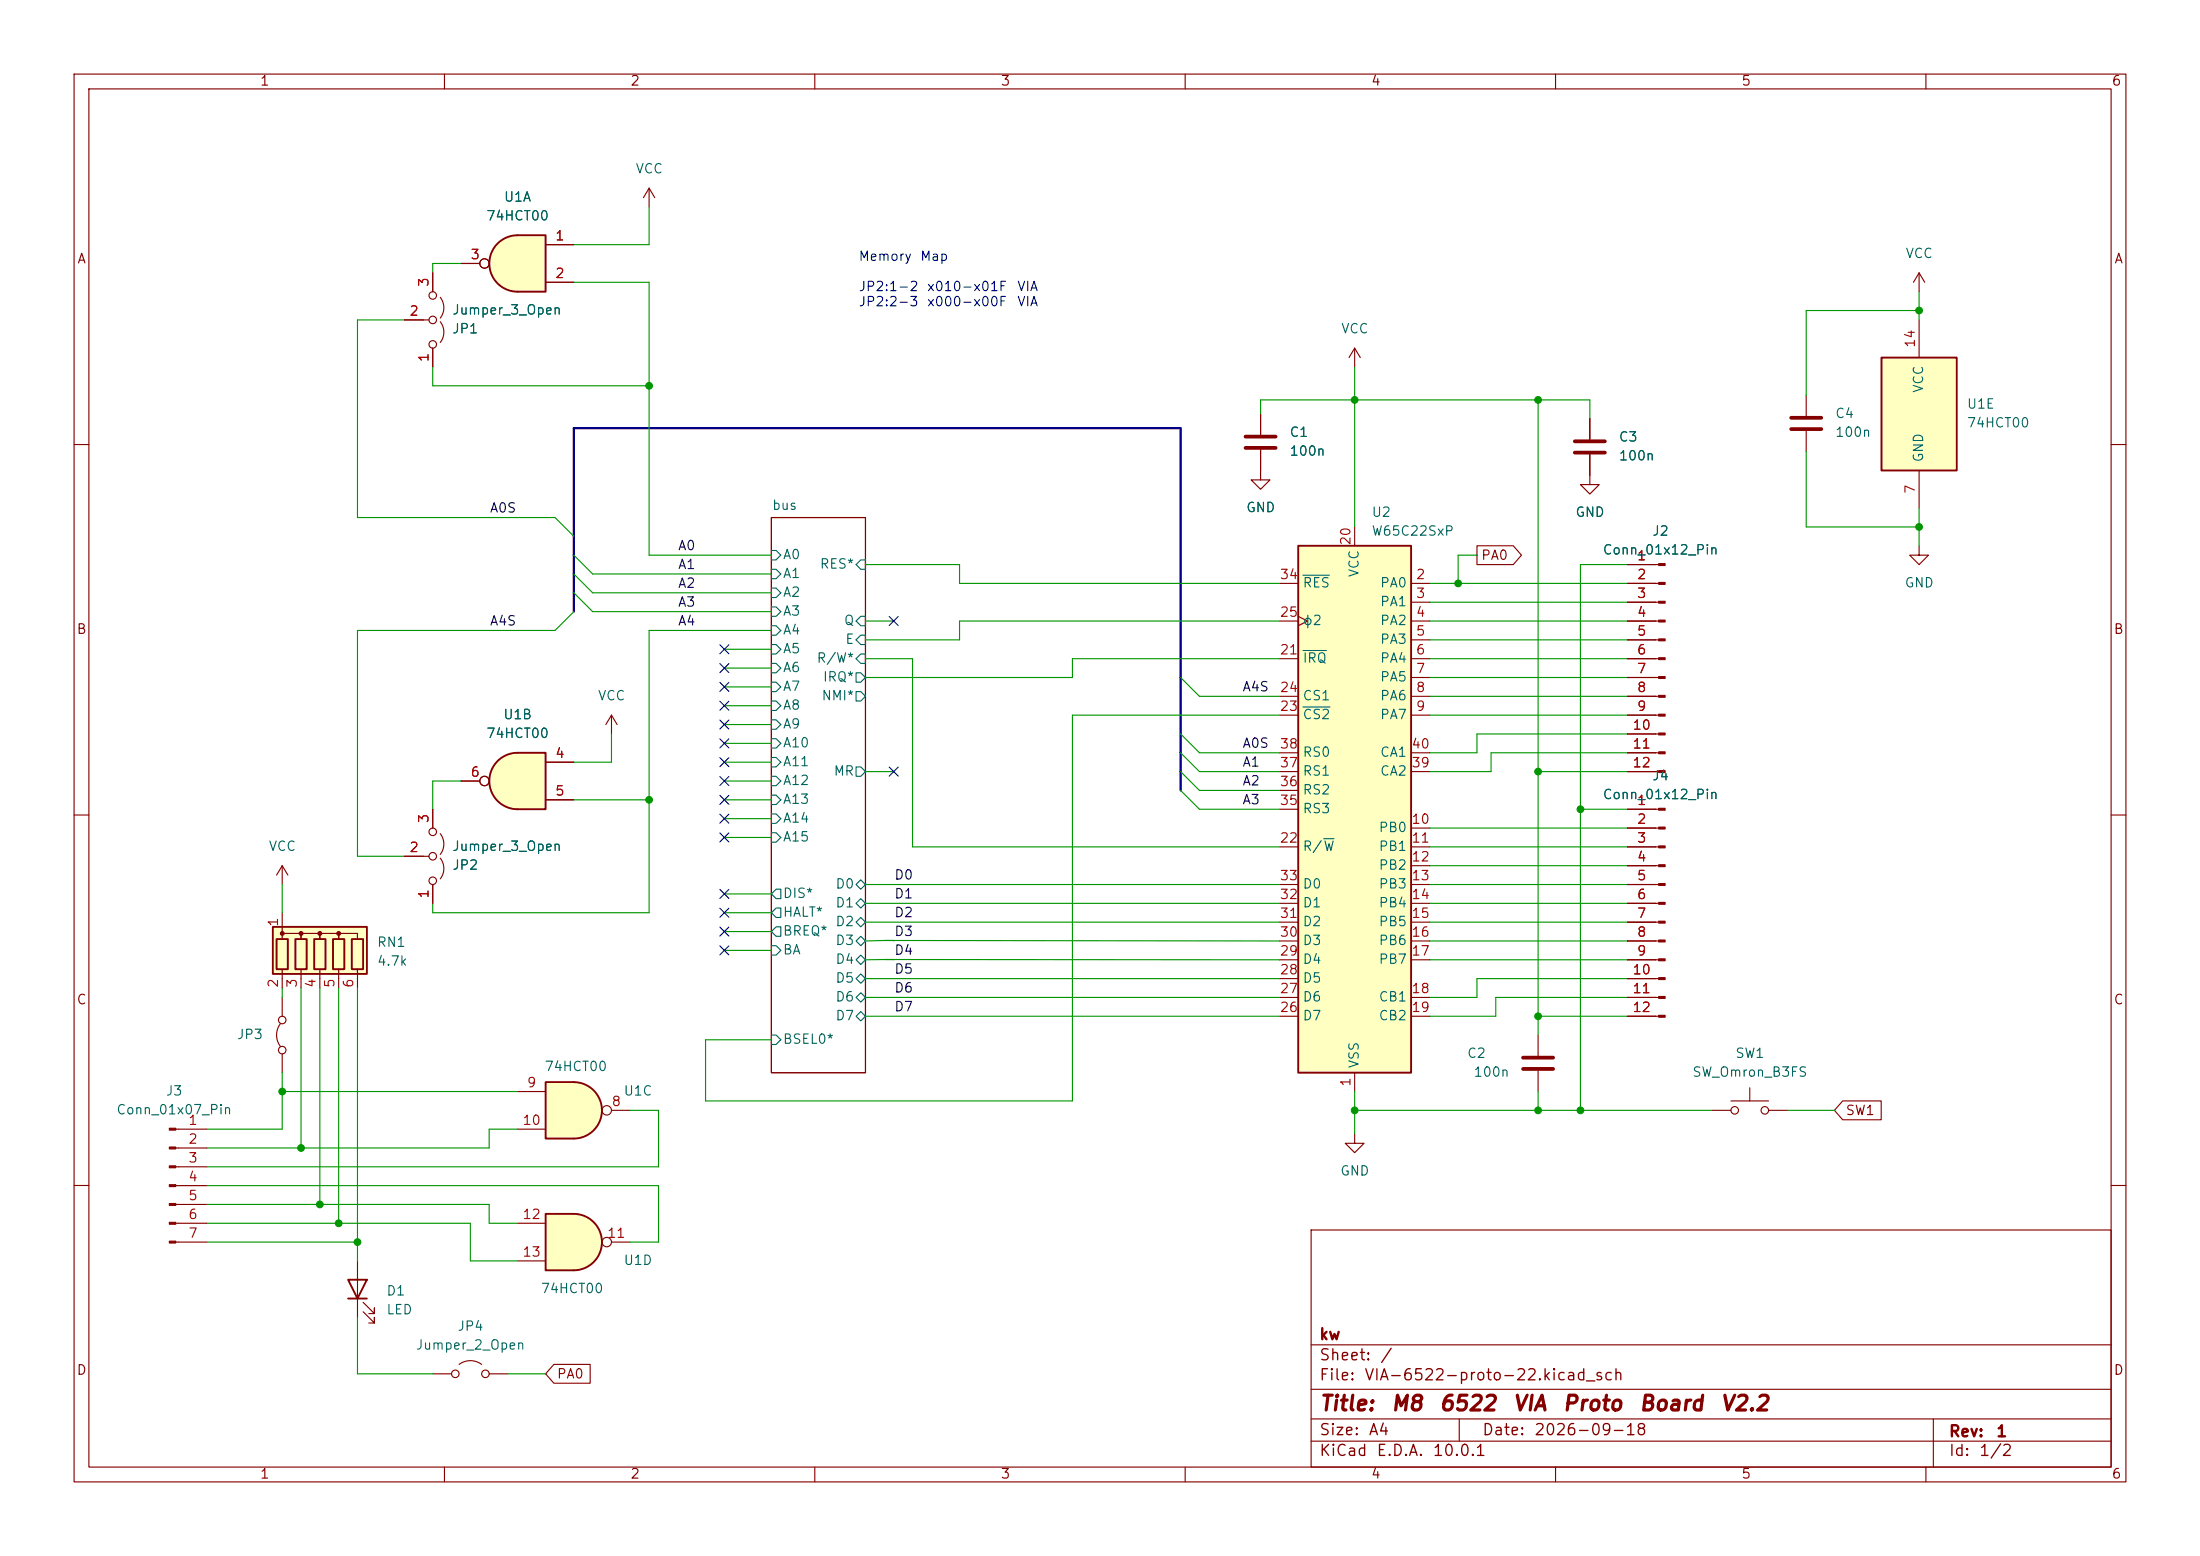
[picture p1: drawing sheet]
<svg xmlns="http://www.w3.org/2000/svg" width="297mm" height="210mm" viewBox="0 0 297 210" stroke-linecap="round" stroke-linejoin="round" font-family="sans-serif">
<g fill="none" stroke="#840000" stroke-width=".15">
<path d="M10 10h277v190h-277zM12 12h273v186h-273zM60 10v2M110 10v2M160 10v2M210 10v2M260 10v2M10 60h2M104.1 69.9h12.7v74.9h-12.7zM285 60h2M10 110h2M54.6 115.6h3.3"/>
<path d="M58.4 109.2v2.6M58.4 119.4v2.5M59.4 112.5a2.26 2.26 0 0 1 0 2.8M59.4 115.8a2.26 2.26 0 0 1 0 2.8M285 110h2M37.8 138.2a2.54 2.54 0 0 0 0 3M38.1 134.6v2.6M38.1 142.2v2.6M231.1 149.9h2.6M233.7 148.6h5.1M236.2 146.8v1.8M238.8 149.9h2.5"/>
<path d="M10 160h2M48.3 170.2v7.6M49 177l1.5 1.6v-.8v.8h-.7M49 175.8l1.5 1.5v-.8v.8h-.7M177 166h108v32h-108zM285 160h2M60 198v2M110 198v2M160 198v2M177 194.5h108M177 191.5h108M177 187.5h108"/>
<path d="M177 181.5h108M197 191.5v3M210 198v2M260 198v2M261 191.5v6.5"/>
<circle cx="58.4" cy="115.6" r=".51"/>
<circle cx="58.4" cy="118.9" r=".51"/>
<circle cx="58.4" cy="112.3" r=".51"/>
<circle cx="38.1" cy="137.7" r=".51"/>
<circle cx="38.1" cy="141.7" r=".51"/>
<circle cx="234.2" cy="149.9" r=".51"/>
<circle cx="238.3" cy="149.9" r=".51"/>
</g>
<g fill="none" stroke="#006464" stroke-width=".15">
<path d="M104.1 74.3h.7l.6 .6-.6 .7h-.7zM104.1 76.8h.7l.6 .7-.6 .6h-.7zM104.1 79.4h.7l.6 .6-.6 .6h-.7zM116.2 75.6h.6v1.2h-.6l-.6-.6zM104.1 87h.7l.6 .6-.6 .7h-.7zM104.1 89.5h.7l.6 .7-.6 .6h-.7zM104.1 92.1h.7l.6 .6-.6 .6h-.7zM104.1 94.6h.7l.6 .7-.6 .6h-.7zM104.1 97.2h.7l.6 .6-.6 .6h-.7zM104.1 84.5h.7l.6 .6-.6 .6h-.7zM104.1 81.9h.7l.6 .7-.6 .6h-.7zM104.1 99.7h.7l.6 .6-.6 .7h-.7z"/>
<path d="M115.6 93.3h.6l.6 .7-.6 .6h-.6zM115.6 90.8h.6l.6 .6-.6 .7h-.6zM116.2 88.3h.6v1.2h-.6l-.6-.6zM116.2 85.7h.6v1.3h-.6l-.6-.6zM116.2 83.2h.6v1.3h-.6l-.6-.7zM104.1 112.4h.7l.6 .6-.6 .7h-.7zM104.1 107.3h.7l.6 .7-.6 .6h-.7zM104.1 104.8h.7l.6 .6-.6 .6h-.7zM104.1 109.9h.7l.6 .6-.6 .6h-.7zM104.1 102.2h.7l.6 .7-.6 .6h-.7zM115.6 103.5h.6l.6 .6-.6 .7h-.6zM116.2 118.7l.6 .7-.6 .6-.6-.6z"/>
<path d="M104.1 127.6h.7l.6 .7-.6 .6h-.7zM104.1 139.7h.7l.6 .6-.6 .7h-.7zM104.8 122.6h.6v1.2h-.6l-.7-.6zM104.8 120h.6v1.3h-.6l-.7-.6zM104.8 125.1h.6v1.3h-.6l-.7-.7zM115.6 137.2l.6-.7 .6 .7-.6 .6zM115.6 121.9l.6-.6 .6 .6-.6 .7zM115.6 124.5l.6-.7 .6 .7-.6 .6zM115.6 134.6l.6-.6 .6 .6-.6 .7zM115.6 129.5l.6-.6 .6 .6-.6 .7zM115.6 127l.6-.6 .6 .6-.6 .6zM116.2 131.4l.6 .7-.6 .6-.6-.6z"/>
</g>
<path d="M47 172.7h2.5l-1.2 2.6zM47 175.3h2.5" fill="none" stroke="#840000" stroke-width=".25"/>
<path d="M77.5 163.8a3.8 3.8 0 0 1 3.8 3.8 3.8 3.8 0 0 1-3.8 3.9z" fill="#ffffc2" stroke="#ffffc2" stroke-width=".14"/>
<path d="M73.7 163.8h3.8v7.7h-3.8z" fill="#ffffc2"/>
<path d="M73.7 163.8h3.8a3.8 3.8 0 0 1 3.8 3.8 3.8 3.8 0 0 1-3.8 3.9h-3.8z" fill="none" stroke="#840000" stroke-width=".25"/>
<g fill="none" stroke="#840000" stroke-width=".15">
<path d="M259.1 73.7v1.2h1.2l-1.2 1.3-1.3-1.3h1.3M82.5 96.5l-.7 1.3M82.5 96.5l.8 1.3M82.5 96.5v2.6M207.6 139.7v2.8M207.6 144.5v2.8M69.8 165.1h3.9M69.8 170.2h3.9M82.5 167.6h2.6"/>
<circle cx="81.9" cy="167.6" r=".63"/>
</g>
<path d="M205.6 142.7h4.1M205.6 144.3h4.1" fill="none" stroke="#840000" stroke-width=".51"/>
<path d="M77.5 146.1a3.8 3.8 0 0 1 3.8 3.8 3.8 3.8 0 0 1-3.8 3.8z" fill="#ffffc2" stroke="#ffffc2" stroke-width=".14"/>
<path d="M73.7 146.1h3.8v7.6h-3.8z" fill="#ffffc2"/>
<path d="M73.7 146.1h3.8a3.8 3.8 0 0 1 3.8 3.8 3.8 3.8 0 0 1-3.8 3.8h-3.8z" fill="none" stroke="#840000" stroke-width=".25"/>
<g fill="none" stroke="#840000" stroke-width=".15">
<path d="M259.1 36.8l-.8 1.3M259.1 36.8l.7 1.3M259.1 36.8v2.6M69.8 147.3h3.9M69.8 152.4h3.9M82.5 149.9h2.6"/>
<circle cx="81.9" cy="149.9" r=".63"/>
</g>
<path d="M175.3 73.7h15.2v71.1h-15.2z" fill="#ffffc2"/>
<path d="M175.3 73.7h15.2v71.1h-15.2z" fill="none" stroke="#840000" stroke-width=".25"/>
<g fill="none" stroke="#840000" stroke-width=".15">
<path d="M182.9 47v2.5M182.9 47l-.8 1.3M182.9 47l.7 1.3M243.8 53.3v2.8M243.8 58.2v2.8M172.7 78.7h2.6M182.9 71.1v2.6M190.5 78.7h2.5M172.7 83.8h2.6M172.7 88.9h2.6M172.7 94h2.6M172.7 96.5h2.6"/>
<path d="M175.3 83.2l1.2 .6-1.2 .7M190.5 81.3h2.5M190.5 83.8h2.5M190.5 86.4h2.5M190.5 88.9h2.5M190.5 91.4h2.5M190.5 94h2.5M190.5 96.5h2.5M38.1 116.8l-.8 1.3M38.1 116.8l.8 1.3M38.1 116.8v2.6M172.7 114.3h2.6"/>
<path d="M172.7 119.4h2.6M172.7 109.2h2.6M172.7 106.7h2.6M172.7 104.1h2.6M172.7 101.6h2.6M190.5 111.8h2.5M190.5 114.3h2.5M190.5 116.8h2.5M190.5 119.4h2.5M190.5 104.1h2.5M190.5 101.6h2.5M219.7 111.8h4.2"/>
<path d="M219.7 114.3h4.2M219.7 116.8h4.2M219.7 119.4h4.2M219.7 109.2h4.2M172.7 121.9h2.6M172.7 124.5h2.6M172.7 127h2.6M172.7 129.5h2.6M172.7 134.6h2.6M172.7 137.2h2.6M172.7 132.1h2.6M190.5 121.9h2.5"/>
<path d="M190.5 124.5h2.5M190.5 127h2.5M190.5 129.5h2.5M190.5 134.6h2.5M190.5 137.2h2.5M219.7 121.9h4.2M219.7 124.5h4.2M219.7 127h4.2M219.7 129.5h4.2M219.7 134.6h4.2M219.7 137.2h4.2M219.7 132.1h4.2"/>
<path d="M182.9 144.8v2.5"/>
</g>
<path d="M175.9 77.6h3.6M175.9 87.8h3.1M175.9 95.4h3.6M178.7 113.2h1.4" fill="none" stroke="#006464" stroke-width=".15"/>
<g fill="#840000" stroke="#840000" stroke-width=".15">
<path d="M223.9 109.1h.9v.2h-.9z"/>
<path d="M223.9 111.6h.9v.3h-.9z"/>
<path d="M223.9 114.2h.9v.2h-.9z"/>
<path d="M223.9 116.7h.9v.3h-.9z"/>
<path d="M223.9 119.3h.9v.2h-.9z"/>
<path d="M223.9 121.8h.9v.2h-.9z"/>
<path d="M223.9 124.3h.9v.3h-.9z"/>
<path d="M223.9 126.9h.9v.2h-.9z"/>
<path d="M223.9 129.4h.9v.3h-.9z"/>
<path d="M223.9 132h.9v.2h-.9z"/>
<path d="M223.9 134.5h.9v.2h-.9z"/>
<path d="M223.9 137h.9v.3h-.9z"/>
</g>
<path d="M241.8 56.4h4.1M241.8 57.9h4.1" fill="none" stroke="#840000" stroke-width=".51"/>
<path d="M254 48.3h10.2v15.2h-10.2z" fill="#ffffc2"/>
<path d="M254 48.3h10.2v15.2h-10.2z" fill="none" stroke="#840000" stroke-width=".25"/>
<path d="M259.1 43.2v5.1M259.1 63.5v5.1" fill="none" stroke="#840000" stroke-width=".15"/>
<path d="M36.8 125.1h12.7v6.3h-12.7z" fill="#ffffc2"/>
<path d="M36.8 125.1h12.7v6.3h-12.7zM37.3 126.7h1.6v4.1h-1.6zM39.9 126.7h1.5v4.1h-1.5zM42.4 126.7h1.5v4.1h-1.5zM45 126.7h1.5v4.1h-1.5zM47.5 126.7h1.5v4.1h-1.5z" fill="none" stroke="#840000" stroke-width=".25"/>
<g fill="#840000" stroke="#840000" stroke-width=".15">
<path d="M223.9 76.1h.9v.2h-.9z"/>
<path d="M223.9 78.6h.9v.3h-.9z"/>
<path d="M223.9 81.2h.9v.2h-.9z"/>
<path d="M223.9 83.7h.9v.2h-.9z"/>
<path d="M223.9 86.2h.9v.3h-.9z"/>
<path d="M223.9 88.8h.9v.2h-.9z"/>
<path d="M223.9 91.3h.9v.3h-.9z"/>
<path d="M223.9 93.9h.9v.2h-.9z"/>
<path d="M223.9 96.4h.9v.2h-.9z"/>
<path d="M223.9 98.9h.9v.3h-.9z"/>
<path d="M223.9 101.5h.9v.2h-.9z"/>
<path d="M223.9 104h.9v.3h-.9z"/>
<circle cx="38.1" cy="126" r=".25"/>
<circle cx="40.6" cy="126" r=".25"/>
<circle cx="43.2" cy="126" r=".25"/>
<circle cx="45.7" cy="126" r=".25"/>
</g>
<g fill="none" stroke="#840000" stroke-width=".15">
<path d="M170.2 55.9v2.8M214.6 56.5v2.8M170.2 60.7v4.1h1.2l-1.2 1.2-1.3-1.2h1.3M214.6 61.3v4.1h1.3l-1.3 1.3-1.2-1.3h1.2M219.7 76.2h4.2M219.7 78.7h4.2M219.7 81.3h4.2M219.7 83.8h4.2M219.7 86.4h4.2M219.7 88.9h4.2M219.7 91.4h4.2M219.7 94h4.2"/>
<path d="M219.7 96.5h4.2M219.7 99.1h4.2M219.7 101.6h4.2M219.7 104.1h4.2M38.1 126.7v-.7h2.5v.7v-.7h2.6v.7v-.7h2.5v.7v-.7h2.6v.7M38.1 123.2v2.5M38.1 130.8v2.6M40.6 130.8v2.6M43.2 130.8v2.6M45.7 130.8v2.6M48.3 130.8v2.6M182.9 153v1.3h1.2l-1.2 1.3-1.3-1.3h1.3"/>
</g>
<path d="M168.1 58.9h4.1M212.6 59.6h4.1M168.1 60.5h4.1M212.6 61.1h4.1" fill="none" stroke="#840000" stroke-width=".51"/>
<path d="M67.2 102.7a3.8 3.8 0 0 1 2.6-1.1v7.6a3.8 3.8 0 0 1-3.5-2.3 3.8 3.8 0 0 1 .9-4.2z" fill="#ffffc2" stroke="#ffffc2" stroke-width=".14"/>
<path d="M69.8 101.6h3.9v7.6h-3.9z" fill="#ffffc2"/>
<path d="M67.2 102.7a3.8 3.8 0 0 1 2.6-1.1h3.9v7.6h-3.9a3.8 3.8 0 0 1-3.5-2.3 3.8 3.8 0 0 1 .9-4.2z" fill="none" stroke="#840000" stroke-width=".25"/>
<g fill="none" stroke="#840000" stroke-width=".15">
<path d="M58.4 36.8v2.6M87.6 25.4l-.7 1.3M87.6 25.4l.8 1.3M87.6 25.4v2.5M54.6 43.2h3.3M58.4 47v2.5M59.4 40.1a2.26 2.26 0 0 1 0 2.8M59.4 43.4a2.26 2.26 0 0 1 0 2.8M62.2 105.4h2.6M73.7 102.9h3.8M73.7 108h3.8M58.4 185.4h2.6"/>
<path d="M62 184.2a2.54 2.54 0 0 1 3 0M66 185.4h2.6"/>
<circle cx="58.4" cy="39.9" r=".51"/>
<circle cx="58.4" cy="43.2" r=".51"/>
<circle cx="58.4" cy="46.5" r=".51"/>
<circle cx="65.4" cy="105.4" r=".63"/>
<circle cx="61.5" cy="185.4" r=".51"/>
<circle cx="65.5" cy="185.4" r=".51"/>
</g>
<path d="M67.2 32.9a3.8 3.8 0 0 1 2.6-1.1v7.6a3.8 3.8 0 0 1-3.5-2.4 3.8 3.8 0 0 1 .9-4.1z" fill="#ffffc2" stroke="#ffffc2" stroke-width=".14"/>
<path d="M69.8 31.8h3.9v7.6h-3.9z" fill="#ffffc2"/>
<path d="M67.2 32.9a3.8 3.8 0 0 1 2.6-1.1h3.9v7.6h-3.9a3.8 3.8 0 0 1-3.5-2.4 3.8 3.8 0 0 1 .9-4.1z" fill="none" stroke="#840000" stroke-width=".25"/>
<g fill="none" stroke="#840000" stroke-width=".15">
<path d="M58.4 36.8v2.6M62.2 35.6h2.6M73.7 33h3.8M73.7 38.1h3.8M54.6 43.2h2.5M58.4 47v2.5M170.2 55.9v2.8M214.6 56.5v2.8M170.2 60.7v2.8M199.4 73.7h4.9l1.1 1.2-1.1 1.3h-4.9zM214.6 61.3v2.8M219.7 76.2h3.8"/>
<path d="M219.7 78.7h3.8M219.7 81.3h3.8M219.7 83.8h3.8M219.7 86.4h3.8M219.7 88.9h3.8M219.7 91.4h3.8M219.7 94h3.8M219.7 96.5h3.8M219.7 99.1h3.8M54.6 115.6h2.5M58.4 109.2v2.6M58.4 119.4v2.5"/>
<path d="M62.2 105.4h2.6M73.7 102.9h3.8M73.7 108h3.8M219.7 109.2h3.8M219.7 111.8h3.8M219.7 114.3h3.8M219.7 116.8h3.8M219.7 119.4h3.8M219.7 101.6h3.8M219.7 104.1h3.8M219.7 121.9h3.8M219.7 124.5h3.8"/>
<path d="M219.7 127h3.8M219.7 129.5h3.8M219.7 132.1h3.8M219.7 134.6h3.8M219.7 137.2h3.8M23.7 152.4h4.2M23.7 154.9h4.2M23.7 157.5h4.2M248.8 148.6h5.2v2.5h-5.2l-1.2-1.2zM23.7 160h4.2M23.7 162.6h4.2M23.7 165.1h4.2"/>
<path d="M23.7 167.6h4.2M74.8 184.1h4.9v2.6h-4.9l-1.1-1.3z"/>
<circle cx="65.4" cy="35.6" r=".63"/>
<circle cx="65.4" cy="105.4" r=".63"/>
</g>
<g fill="#840000" stroke="#840000" stroke-width=".15">
<path d="M22.9 152.3h.8v.2h-.8z"/>
<path d="M22.9 154.8h.8v.3h-.8z"/>
<path d="M22.9 157.4h.8v.2h-.8z"/>
<path d="M22.9 159.9h.8v.2h-.8z"/>
<path d="M22.9 162.4h.8v.3h-.8z"/>
<path d="M22.9 165h.8v.2h-.8z"/>
<path d="M22.9 167.5h.8v.3h-.8z"/>
</g>
<path d="M77.5 82.6v-24.8h81.9v48.9" fill="none" stroke="#000084" stroke-width=".3"/>
<g fill="none" stroke="#009600" stroke-width=".15">
<path d="M62.2 35.6h-3.8v1.2M77.5 38.1h10.1v36.8h16.5M87.6 27.9v5.1h-10.1M259.1 39.4v3.8M54.6 43.2h-6.3v26.7h26.6l2.6 2.5M58.4 49.5v2.6h29.2M170.2 55.9v-1.9h44.4v2.5M182.9 49.5v21.6M207.6 54v85.7M259.1 41.9h-15.3v11.4M77.5 74.9l2.5 2.6h24.1M77.5 77.5l2.5 2.5h24.1"/>
<path d="M116.8 76.2h12.7v2.5h43.2M193 78.7h26.7M199.4 74.9h-2.6v3.8M219.7 76.2h-6.3v73.7M243.8 61v10.1h15.3M259.1 68.6v5.1M77.5 82.6l-2.6 2.5h-26.6v30.5h6.3M77.5 80l2.5 2.6h24.1M82.5 99.1v3.8h-5M97.8 95.3h6.3M97.8 97.8h6.3M97.8 92.7h6.3"/>
<path d="M97.8 90.2h6.3M97.8 87.6h6.3M104.1 85.1h-16.5v38.1h-29.2v-1.3M116.8 88.9h6.4v25.4h49.5M116.8 83.8h3.8M159.4 99.1l2.5 2.5h10.8M159.4 91.4l2.5 2.6h10.8M172.7 96.5h-27.9v52.1h-49.6v-8.3h8.9M172.7 88.9h-27.9v2.5h-28M172.7 83.8h-43.2v2.6h-12.7M193 96.5h26.7M193 88.9h26.7"/>
<path d="M193 86.4h26.7M193 91.4h26.7M193 94h26.7M193 83.8h26.7M193 81.3h26.7M219.7 99.1h-20.3v2.5h-6.4M38.1 119.4v3.8M62.2 105.4h-3.8v3.8M77.5 108h10.1M97.8 110.5h6.3M97.8 105.4h6.3M97.8 102.9h6.3"/>
<path d="M97.8 100.3h6.3M97.8 113h6.3M97.8 108h6.3M116.8 119.4h55.9M116.8 104.1h3.8M159.4 101.6l2.5 2.5h10.8M159.4 106.7l2.5 2.5h10.8M159.4 104.1l2.5 2.6h10.8M193 119.4h26.7M193 114.3h26.7M193 116.8h26.7M193 111.8h26.7"/>
<path d="M207.6 104.1h12.1M213.4 109.2h6.3M219.7 101.6h-18.4v2.5h-8.3M38.1 133.4v1.2M40.6 133.4v21.5M43.2 133.4v29.2M45.7 133.4v31.7M48.3 133.4v36.8M97.8 128.3h6.3M97.8 123.2h6.3M97.8 125.7h6.3M97.8 120.7h6.3"/>
<path d="M116.8 124.5h55.9M116.8 121.9h55.9M116.8 137.2h55.9M116.8 132.1h55.9M116.8 134.6h55.9M119.4 129.5h53.3M119.4 129.5h1.2M119.4 129.5h-2.6M119.4 126.9l53.3 .1M119.4 126.9l-2.6 .1M119.4 126.9l1.2 .1M193 124.5h26.7"/>
<path d="M193 121.9h26.7M193 129.5h26.7M193 127h26.7M207.6 137.2h12.1M219.7 132.1h-20.3v2.5h-6.4M219.7 134.6h-17.8v2.6h-8.9M38.1 147.3h31.7M38.1 144.8v7.6h-10.2M69.8 152.4h-3.8v2.5h-38.1M85.1 149.9h3.8v7.6h-61M182.9 149.9h48.2M182.9 147.3v5.7"/>
<path d="M207.6 147.3v2.6M241.3 149.9h6.3M27.9 160h61v7.6h-3.8M27.9 167.6h20.4M27.9 162.6h38.1v2.5h3.8M27.9 165.1h35.6v5.1h6.3M48.3 177.8v7.6h10.1M68.6 185.4h5.1"/>
</g>
<g fill="none" stroke="#000084" stroke-width=".15">
<path d="M97.2 87l1.2 1.2M97.2 89.6l1.2 1.2M97.2 92.1l1.2 1.2M97.2 99.7l1.2 1.2M97.2 94.6l1.2 1.3M97.2 97.2l1.2 1.2M98.4 87l-1.2 1.2M98.4 89.6l-1.2 1.2M98.4 92.1l-1.2 1.2M98.4 99.7l-1.2 1.2M98.4 94.6l-1.2 1.3M98.4 97.2l-1.2 1.2"/>
<path d="M120 83.2l1.3 1.2M121.3 83.2l-1.3 1.2M97.2 104.8l1.2 1.2M97.2 102.3l1.2 1.2M97.2 109.9l1.2 1.2M97.2 112.4l1.2 1.2M97.2 107.3l1.2 1.3M98.4 104.8l-1.2 1.2M98.4 102.3l-1.2 1.2M98.4 109.9l-1.2 1.2M98.4 112.4l-1.2 1.2M98.4 107.3l-1.2 1.3"/>
<path d="M120 103.5l1.3 1.2M121.3 103.5l-1.3 1.2M97.2 122.6l1.2 1.2M97.2 127.7l1.2 1.2M97.2 125.1l1.2 1.2M97.2 120l1.2 1.3M98.4 122.6l-1.2 1.2M98.4 127.7l-1.2 1.2M98.4 125.1l-1.2 1.2M98.4 120l-1.2 1.3"/>
</g>
<g fill="#009600" stroke="#009600" stroke-width=".14">
<circle cx="87.6" cy="52.1" r=".46"/>
<circle cx="207.6" cy="137.2" r=".46"/>
<circle cx="213.4" cy="149.9" r=".46"/>
<circle cx="207.6" cy="149.9" r=".46"/>
<circle cx="213.4" cy="109.2" r=".46"/>
<circle cx="182.9" cy="149.9" r=".46"/>
<circle cx="207.6" cy="54" r=".46"/>
<circle cx="196.8" cy="78.7" r=".46"/>
<circle cx="259.1" cy="71.1" r=".46"/>
<circle cx="259.1" cy="41.9" r=".46"/>
<circle cx="182.9" cy="54" r=".46"/>
<circle cx="207.6" cy="104.1" r=".46"/>
<circle cx="87.6" cy="108" r=".46"/>
<circle cx="40.6" cy="154.9" r=".46"/>
<circle cx="38.1" cy="147.3" r=".46"/>
<circle cx="45.7" cy="165.1" r=".46"/>
<circle cx="43.2" cy="162.6" r=".46"/>
<circle cx="48.3" cy="167.6" r=".46"/>
</g>
<g font-size="2" fill="#840000">
<text x="178" y="190.9">Title:</text>
<text x="187.7" y="190.9">M8</text>
<text x="194.2" y="190.9">6522</text>
<text x="204.1" y="190.9">VIA</text>
<text x="210.8" y="190.9">Proto</text>
<text x="221.1" y="190.9">Board</text>
<text x="232.1" y="190.9">V2.2</text>
</g>
<g font-size="1.5" fill="#840000">
<text x="178" y="184">Sheet:</text>
<text x="178" y="181.2">kw</text>
<text x="186.2" y="184">/</text>
<text x="178" y="186.7">File:</text>
<text x="184.1" y="186.7">VIA-6522-proto-22.kicad_sch</text>
<text x="178" y="196.9">KiCad</text>
<text x="178" y="194.1">Size:</text>
<text x="184.7" y="194.1">A4</text>
<text x="185.7" y="196.9">E.D.A.</text>
<text x="193.3" y="196.9">10.0.1</text>
<text x="200" y="194.1">Date:</text>
<text x="207" y="194.1">2026-09-18</text>
<text x="263" y="194.3">Rev:</text>
<text x="263" y="196.9">Id:</text>
<text x="267.1" y="196.9">1/2</text>
<text x="269.4" y="194.3">1</text>
</g>
<g font-size="1.3" fill="#840000">
<text x="35" y="11.9">1</text>
<text x="85" y="11.9">2</text>
<text x="135" y="11.9">3</text>
<text x="185" y="11.9">4</text>
<text x="235" y="11.9">5</text>
<text x="285" y="11.9">6</text>
<text x="10.3" y="35.9">A</text>
<text x="285.3" y="35.9">A</text>
<text x="199.9" y="75.9">PA0</text>
<text x="10.3" y="85.9">B</text>
<text x="285.3" y="85.9">B</text>
<text x="10.3" y="135.9">C</text>
<text x="285.3" y="135.9">C</text>
<text x="249.1" y="150.8">SW1</text>
<text x="10.3" y="185.9">D</text>
<text x="285.3" y="185.9">D</text>
<text x="75.1" y="186.4">PA0</text>
<text x="35" y="199.9">1</text>
<text x="85" y="199.9">2</text>
<text x="135" y="199.9">3</text>
<text x="185" y="199.9">4</text>
<text x="235" y="199.9">5</text>
<text x="285" y="199.9">6</text>
</g>
<g font-size="1.3" fill="#006464">
<text x="85.7" y="23.7">VCC</text>
<text x="67.9" y="27.5">U1A</text>
<text x="65.6" y="30.1">74HCT00</text>
<text x="257.2" y="35.2">VCC</text>
<text x="61" y="45.3">JP1</text>
<text x="61" y="42.8">Jumper_3_Open</text>
<text x="181" y="45.3">VCC</text>
<text x="259.9" y="53.1" transform="rotate(-90 259.9 53.1)">VCC</text>
<text x="174" y="59.3">C1</text>
<text x="218.4" y="59.9">C3</text>
<text x="247.7" y="56.7">C4</text>
<text x="247.7" y="59.3">100n</text>
<text x="265.4" y="58">74HCT00</text>
<text x="265.4" y="55.5">U1E</text>
<text x="174" y="61.8">100n</text>
<text x="218.4" y="62.5">100n</text>
<text x="259.9" y="62.5" transform="rotate(-90 259.9 62.5)">GND</text>
<text x="104.1" y="69.1">bus</text>
<text x="168.1" y="69.4">GND</text>
<text x="185.1" y="70.1">U2</text>
<text x="212.6" y="70.1">GND</text>
<text x="105.6" y="75.8">A0</text>
<text x="110.6" y="77.1">RES*</text>
<text x="183.7" y="78" transform="rotate(-90 183.7 78)">VCC</text>
<text x="185.1" y="72.6">W65C22SxP</text>
<text x="216.3" y="75.2">Conn_01x12_Pin</text>
<text x="223" y="72.6">J2</text>
<text x="105.6" y="78.3">A1</text>
<text x="105.6" y="83.4">A3</text>
<text x="105.6" y="80.9">A2</text>
<text x="175.8" y="79.6">RES</text>
<text x="186.2" y="79.6">PA0</text>
<text x="186.2" y="82.1">PA1</text>
<text x="257" y="79.6">GND</text>
<text x="105.6" y="88.5">A5</text>
<text x="105.6" y="86">A4</text>
<text x="110.2" y="89.8">R/W*</text>
<text x="113.8" y="84.7">Q</text>
<text x="114" y="87.2">E</text>
<text x="175.8" y="89.8">IRQ</text>
<text x="175.8" y="84.7">ϕ2</text>
<text x="186.2" y="84.7">PA2</text>
<text x="186.2" y="87.2">PA3</text>
<text x="186.2" y="89.8">PA4</text>
<text x="80.6" y="94.8">VCC</text>
<text x="105.6" y="91">A6</text>
<text x="105.6" y="93.6">A7</text>
<text x="110.8" y="94.8">NMI*</text>
<text x="111" y="92.3">IRQ*</text>
<text x="175.8" y="94.8">CS1</text>
<text x="186.2" y="92.3">PA5</text>
<text x="186.2" y="94.8">PA6</text>
<text x="65.6" y="99.9">74HCT00</text>
<text x="67.9" y="97.4">U1B</text>
<text x="105.6" y="96.1">A8</text>
<text x="105.6" y="98.7">A9</text>
<text x="105.6" y="101.2">A10</text>
<text x="175.8" y="97.4">CS2</text>
<text x="186.2" y="97.4">PA7</text>
<text x="105.6" y="106.3">A12</text>
<text x="105.6" y="103.7">A11</text>
<text x="112.5" y="105">MR</text>
<text x="175.8" y="107.5">RS2</text>
<text x="175.8" y="105">RS1</text>
<text x="175.8" y="102.5">RS0</text>
<text x="186.2" y="105">CA2</text>
<text x="186.2" y="102.5">CA1</text>
<text x="223" y="105.6">J4</text>
<text x="105.6" y="113.9">A15</text>
<text x="105.6" y="108.8">A13</text>
<text x="105.6" y="111.4">A14</text>
<text x="175.8" y="110.1">RS3</text>
<text x="186" y="112.6">PB0</text>
<text x="216.3" y="108.2">Conn_01x12_Pin</text>
<text x="36.2" y="115.2">VCC</text>
<text x="61" y="117.7">JP2</text>
<text x="61" y="115.2">Jumper_3_Open</text>
<text x="175.8" y="115.2">R/W</text>
<text x="186" y="115.2">PB1</text>
<text x="186" y="117.7">PB2</text>
<text x="105.6" y="124.1">HALT*</text>
<text x="105.6" y="121.5">DIS*</text>
<text x="112.7" y="122.8">D1</text>
<text x="112.7" y="120.2">D0</text>
<text x="112.7" y="125.3">D2</text>
<text x="175.8" y="125.3">D2</text>
<text x="175.8" y="122.8">D1</text>
<text x="175.8" y="120.2">D0</text>
<text x="186" y="120.2">PB3</text>
<text x="186" y="122.8">PB4</text>
<text x="186" y="125.3">PB5</text>
<text x="50.8" y="130.7">4.7k</text>
<text x="50.8" y="128.1">RN1</text>
<text x="105.6" y="129.1">BA</text>
<text x="105.6" y="126.6">BREQ*</text>
<text x="112.7" y="130.4">D4</text>
<text x="112.7" y="127.9">D3</text>
<text x="175.8" y="130.4">D4</text>
<text x="175.8" y="127.9">D3</text>
<text x="186" y="127.9">PB6</text>
<text x="186" y="130.4">PB7</text>
<text x="112.7" y="135.5">D6</text>
<text x="112.7" y="132.9">D5</text>
<text x="175.8" y="135.5">D6</text>
<text x="175.8" y="132.9">D5</text>
<text x="186" y="135.5">CB1</text>
<text x="31.9" y="140.6">JP3</text>
<text x="105.6" y="141.2">BSEL0*</text>
<text x="112.7" y="138">D7</text>
<text x="175.8" y="138">D7</text>
<text x="186" y="138">CB2</text>
<text x="198" y="143.1">C2</text>
<text x="234.2" y="143.1">SW1</text>
<text x="22.3" y="148.2">J3</text>
<text x="73.4" y="144.9">74HCT00</text>
<text x="84.1" y="148.2">U1C</text>
<text x="183.7" y="144.3" transform="rotate(-90 183.7 144.3)">VSS</text>
<text x="198.8" y="145.6">100n</text>
<text x="228.4" y="145.6">SW_Omron_B3FS</text>
<text x="15.6" y="150.7">Conn_01x07_Pin</text>
<text x="180.8" y="159">GND</text>
<text x="84.1" y="171">U1D</text>
<text x="52.1" y="175.2">D1</text>
<text x="52.1" y="177.7">LED</text>
<text x="61.7" y="179.9">JP4</text>
<text x="72.9" y="174.9">74HCT00</text>
<text x="56.1" y="182.5">Jumper_2_Open</text>
</g>
<g font-size="1.3" fill="#a90000">
<text x="63.4" y="35.3">3</text>
<text x="74.9" y="32.8">1</text>
<text x="58.2" y="38.8" transform="rotate(-90 58.2 38.8)">3</text>
<text x="74.9" y="37.8">2</text>
<text x="55.2" y="42.9">2</text>
<text x="258.8" y="47" transform="rotate(-90 258.8 47)">14</text>
<text x="58.2" y="49" transform="rotate(-90 58.2 49)">1</text>
<text x="258.8" y="66.7" transform="rotate(-90 258.8 66.7)">7</text>
<text x="182.6" y="73.7" transform="rotate(-90 182.6 73.7)">20</text>
<text x="220.9" y="75.9">1</text>
<text x="172.7" y="83.6">25</text>
<text x="172.7" y="78.5">34</text>
<text x="191.1" y="78.5">2</text>
<text x="191.1" y="81">3</text>
<text x="191.1" y="83.6">4</text>
<text x="220.9" y="78.5">2</text>
<text x="220.9" y="81">3</text>
<text x="220.9" y="83.6">4</text>
<text x="172.7" y="88.6">21</text>
<text x="191.1" y="86.1">5</text>
<text x="191.1" y="88.6">6</text>
<text x="220.9" y="86.1">5</text>
<text x="220.9" y="88.6">6</text>
<text x="172.7" y="93.7">24</text>
<text x="191.1" y="91.2">7</text>
<text x="191.1" y="93.7">8</text>
<text x="220.9" y="91.2">7</text>
<text x="220.9" y="93.7">8</text>
<text x="172.7" y="96.3">23</text>
<text x="172.7" y="101.3">38</text>
<text x="190.5" y="101.3">40</text>
<text x="191.1" y="96.3">9</text>
<text x="220.3" y="98.8">10</text>
<text x="220.3" y="101.3">11</text>
<text x="220.9" y="96.3">9</text>
<text x="63.4" y="105.2">6</text>
<text x="74.9" y="102.6">4</text>
<text x="74.9" y="107.7">5</text>
<text x="172.7" y="106.4">36</text>
<text x="172.7" y="103.9">37</text>
<text x="190.5" y="103.9">39</text>
<text x="220.3" y="103.9">12</text>
<text x="58.2" y="111.2" transform="rotate(-90 58.2 111.2)">3</text>
<text x="172.7" y="109">35</text>
<text x="190.5" y="111.5">10</text>
<text x="220.9" y="109">1</text>
<text x="220.9" y="111.5">2</text>
<text x="55.2" y="115.3">2</text>
<text x="172.7" y="114">22</text>
<text x="172.7" y="119.1">33</text>
<text x="190.5" y="114">11</text>
<text x="190.5" y="116.6">12</text>
<text x="190.5" y="119.1">13</text>
<text x="220.9" y="114">3</text>
<text x="220.9" y="116.6">4</text>
<text x="220.9" y="119.1">5</text>
<text x="37.8" y="125.2" transform="rotate(-90 37.8 125.2)">1</text>
<text x="58.2" y="121.4" transform="rotate(-90 58.2 121.4)">1</text>
<text x="172.7" y="124.2">31</text>
<text x="172.7" y="121.7">32</text>
<text x="190.5" y="121.7">14</text>
<text x="190.5" y="124.2">15</text>
<text x="220.9" y="121.7">6</text>
<text x="220.9" y="124.2">7</text>
<text x="172.7" y="131.8">28</text>
<text x="172.7" y="129.3">29</text>
<text x="172.7" y="126.7">30</text>
<text x="190.5" y="126.7">16</text>
<text x="190.5" y="129.3">17</text>
<text x="220.3" y="131.8">10</text>
<text x="220.9" y="126.7">8</text>
<text x="220.9" y="129.3">9</text>
<text x="37.8" y="133.4" transform="rotate(-90 37.8 133.4)">2</text>
<text x="40.4" y="133.4" transform="rotate(-90 40.4 133.4)">3</text>
<text x="42.9" y="133.4" transform="rotate(-90 42.9 133.4)">4</text>
<text x="45.5" y="133.4" transform="rotate(-90 45.5 133.4)">5</text>
<text x="48" y="133.4" transform="rotate(-90 48 133.4)">6</text>
<text x="172.7" y="136.9">26</text>
<text x="172.7" y="134.4">27</text>
<text x="190.5" y="134.4">18</text>
<text x="190.5" y="136.9">19</text>
<text x="220.3" y="134.4">11</text>
<text x="220.3" y="136.9">12</text>
<text x="71" y="147.1">9</text>
<text x="82.5" y="149.6">8</text>
<text x="182.6" y="146.8" transform="rotate(-90 182.6 146.8)">1</text>
<text x="25.3" y="152.1">1</text>
<text x="25.3" y="154.7">2</text>
<text x="70.4" y="152.1">10</text>
<text x="25.3" y="157.2">3</text>
<text x="25.3" y="159.8">4</text>
<text x="25.3" y="162.3">5</text>
<text x="25.3" y="164.8">6</text>
<text x="25.3" y="167.4">7</text>
<text x="70.4" y="164.8">12</text>
<text x="81.9" y="167.4">11</text>
<text x="70.4" y="169.9">13</text>
</g>
<g font-size="1.3" fill="#0000c2">
<text x="115.8" y="35.5">Memory</text>
<text x="124.1" y="35.5">Map</text>
<text x="115.8" y="39.6">JP2:1-2</text>
<text x="115.8" y="41.7">JP2:2-3</text>
<text x="125" y="39.6">x010-x01F</text>
<text x="125" y="41.7">x000-x00F</text>
<text x="137.2" y="39.6">VIA</text>
<text x="137.2" y="41.7">VIA</text>
</g>
<g font-size="1.3" fill="#0f0f0f">
<text x="66" y="69.5">A0S</text>
<text x="91.4" y="74.6">A0</text>
<text x="91.4" y="77.1">A1</text>
<text x="91.4" y="82.2">A3</text>
<text x="91.4" y="79.7">A2</text>
<text x="66" y="84.7">A4S</text>
<text x="91.4" y="84.7">A4</text>
<text x="167.6" y="93.6">A4S</text>
<text x="167.6" y="101.3">A0S</text>
<text x="167.6" y="103.8">A1</text>
<text x="167.6" y="106.3">A2</text>
<text x="167.6" y="108.9">A3</text>
<text x="120.6" y="119">D0</text>
<text x="120.6" y="124.1">D2</text>
<text x="120.6" y="121.6">D1</text>
<text x="120.6" y="126.7">D3</text>
<text x="120.6" y="129.2">D4</text>
<text x="120.6" y="131.7">D5</text>
<text x="120.6" y="134.3">D6</text>
<text x="120.6" y="136.8">D7</text>
</g>
</svg>
